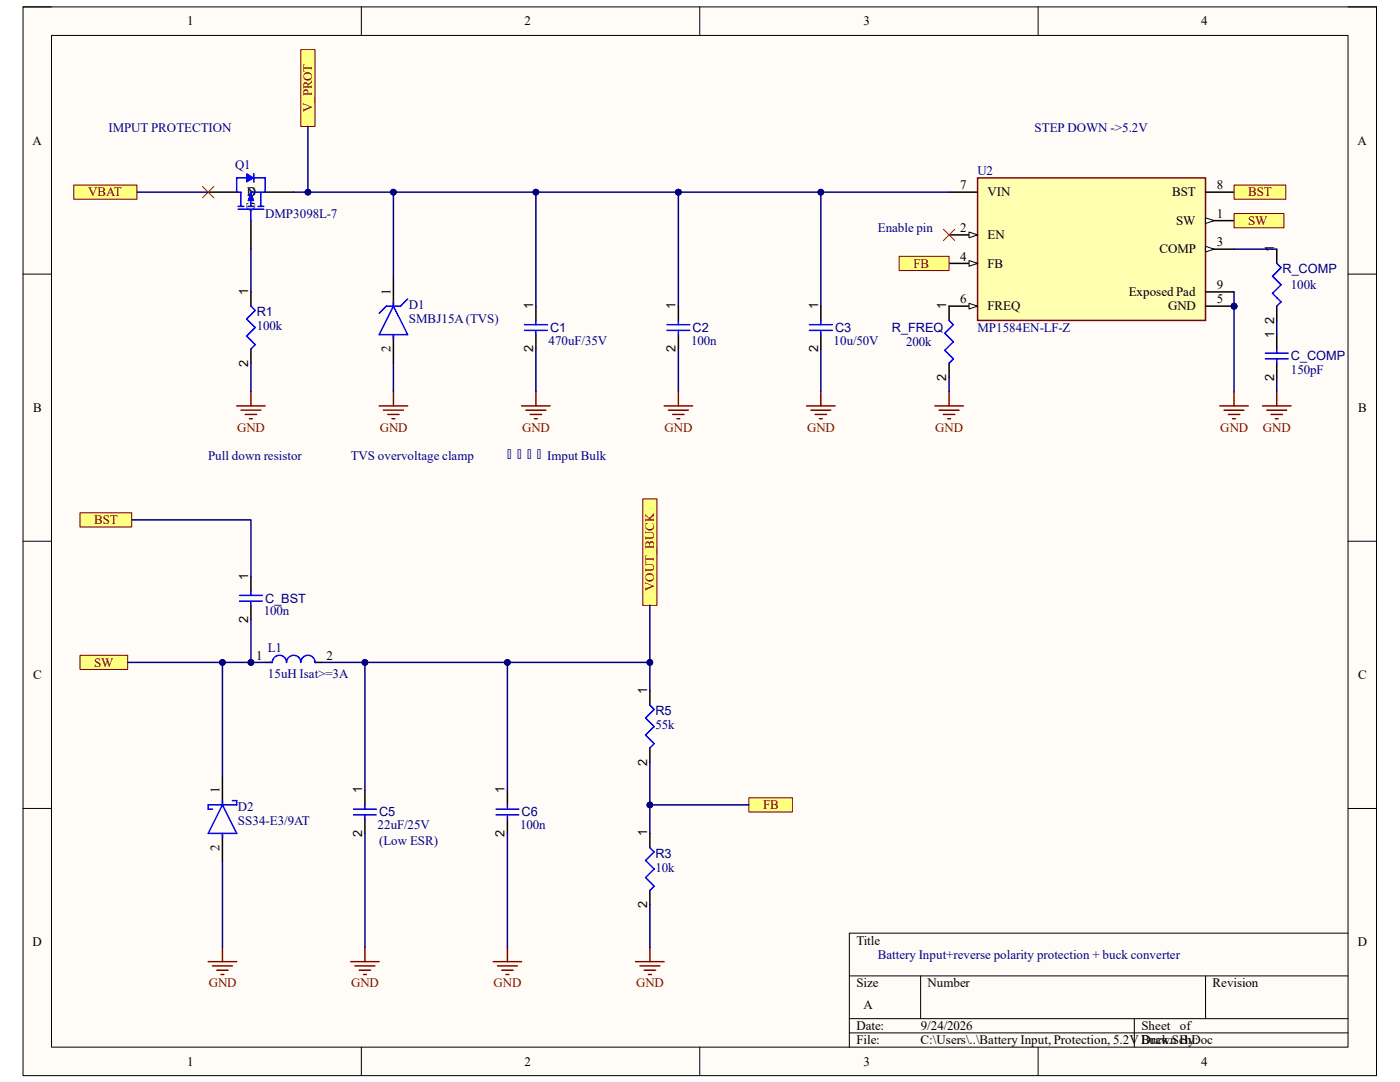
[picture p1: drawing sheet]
<svg xmlns="http://www.w3.org/2000/svg" width="279mm" height="216mm" viewBox="0 0 279 216" stroke-linecap="round" stroke-linejoin="round" font-family="sans-serif">
<path d="M4.6 1.4h270.1v213.2h-270.1z" fill-rule="evenodd" fill="#fffcf8"/>
<path d="M4.6 1.4h270.1v213.2h-270.1z" fill="none" stroke="#000" stroke-width=".2"/>
<path d="M10.3 7.1h258.7v201.8h-258.7z" fill-rule="evenodd" fill="#fffcf8"/>
<g fill="none" stroke="#000" stroke-width=".2">
<path d="M4.6 1.4h5.7M10.3 7.1h258.7v201.8h-258.7zM72.1 1.4v5.7M139.6 1.4v5.7M207.2 1.4v5.7M269 1.4h5.7v5.7M4.6 54.7h5.7M269 54.7h5.7M4.6 108h5.7M269 108h5.7M4.6 161.3h5.7M269 161.3h5.7"/>
<path d="M169.5 194.7h99.5M183.7 194.7v8.6M240.6 194.7v8.6M269 186.2h-99.5v22.7M72.1 208.9v5.7M139.6 208.9v5.7M169.5 203.3h99.5M169.5 206.1h99.5M207.2 208.9v5.7M226.4 203.3v5.6M274.7 208.9v5.7"/>
</g>
<path d="M14.7 36.9h12.6v2.9h-12.6z" fill-rule="evenodd" fill="#ffff80"/>
<path d="M14.7 36.9h12.6v2.9h-12.6z" fill="none" stroke="#800000" stroke-width=".2"/>
<path d="M41.5 38.3h5.7M52.9 38.3h5.7M50.1 44v5.7" fill="none" stroke="#000" stroke-width=".3"/>
<path d="M48.1 38.3v2.9M52.1 38.3v2.9M52.9 38.3h-2.8v2.9M47.5 41.8h5.1M47.5 41.2h1.2M49.5 41.2h1.1M50.1 41.8v2.2M51.5 41.2h1.1" fill="none" stroke="#00f" stroke-width=".3"/>
<path d="M50.1 38.3l.5 1.7h-1.1z" fill="#00f"/>
<path d="M50.1 38.3l.5 1.7h-1.1z" fill="none" stroke="#00f" stroke-width=".2"/>
<path d="M49.2 35.5h-2v2.8h.9M50.6 35.5h2.3v2.8M50.6 34.6v1.7" fill="none" stroke="#00f" stroke-width=".3"/>
<path d="M49.2 34.6l1.4 .9-1.4 .8z" fill="#00f"/>
<path d="M49.2 34.6l1.4 .9-1.4 .8z" fill="none" stroke="#00f" stroke-width=".2"/>
<path d="M50.1 58.2v2.9M78.5 55.4v5.7M50.1 69.6v2.9M78.5 66.8v5.7" fill="none" stroke="#000" stroke-width=".3"/>
<path d="M81.4 59.7l-1.5 1.4h-2.8l-1.4 1.4M50.1 61.1l.8 .8-1.7 1.7 1.7 1.8-1.7 1.7 1.7 1.7-.8 .8M78.5 61.1l2.9 5.7h-5.7zM78.5 60.2v.9M78.5 66.8v.8" fill="none" stroke="#00f" stroke-width=".3"/>
<g fill="none" stroke="#800000" stroke-width=".3">
<path d="M50.1 78.1v2.9M78.5 78.1v2.9M106.9 78.1v2.9M47.2 81h5.7M48.1 81.8h4M48.9 82.7h2.3M49.8 83.6h.6M75.7 81h5.7M76.5 81.8h4M77.4 82.7h2.3M78.2 83.6h.6M104.1 81h5.7"/>
<path d="M105 81.8h3.9M105.8 82.7h2.3M106.7 83.6h.5"/>
</g>
<path d="M60 9.9h2.9v15.3h-2.9z" fill-rule="evenodd" fill="#ffff80"/>
<path d="M60 9.9h2.9v15.3h-2.9z" fill="none" stroke="#800000" stroke-width=".2"/>
<path d="M135.4 61.1v2.8M135.4 66.8v2.8" fill="none" stroke="#000" stroke-width=".3"/>
<path d="M133.1 65.9h4.6M133.1 64.8h4.6M135.4 63.9v.9M135.4 65.9v.9" fill="none" stroke="#00f" stroke-width=".3"/>
<path d="M135.4 78.1v2.9M132.5 81h5.7M133.4 81.8h4M134.2 82.7h2.3M135.1 83.6h.6" fill="none" stroke="#800000" stroke-width=".3"/>
<circle cx="246.3" cy="61.1" r=".57" fill="#000080"/>
<circle cx="246.3" cy="61.1" r=".57" fill="none" stroke="#000080" stroke-width=".2"/>
<path d="M195.1 35.5h45.5v28.4h-45.5z" fill-rule="evenodd" fill="#ffffb0"/>
<path d="M195.1 35.5h45.5v28.4h-45.5z" fill="none" stroke="#800000" stroke-width=".3"/>
<path d="M189.4 38.3h5.7M240.6 38.3h5.7M240.6 49.7h5.7" fill="none" stroke="#000" stroke-width=".3"/>
<path d="M240.6 49.1l1.7 .6-1.7 .6z" fill="#f8fcff"/>
<path d="M240.6 49.1l1.7 .6-1.7 .6z" fill="none" stroke="#000" stroke-width=".2"/>
<path d="M189.4 46.9h5.7" fill="none" stroke="#000" stroke-width=".3"/>
<path d="M193.4 46.3l1.7 .6-1.7 .5z" fill="#f8fcff"/>
<path d="M193.4 46.3l1.7 .6-1.7 .5z" fill="none" stroke="#000" stroke-width=".2"/>
<path d="M189.4 52.6h5.7M240.6 58.3h5.7" fill="none" stroke="#000" stroke-width=".3"/>
<path d="M193.4 52l1.7 .6-1.7 .5z" fill="#f8fcff"/>
<path d="M193.4 52l1.7 .6-1.7 .5z" fill="none" stroke="#000" stroke-width=".2"/>
<path d="M189.4 61.1h5.7" fill="none" stroke="#000" stroke-width=".3"/>
<path d="M193.4 60.5l1.7 .6-1.7 .6z" fill="#f8fcff"/>
<path d="M193.4 60.5l1.7 .6-1.7 .6z" fill="none" stroke="#000" stroke-width=".2"/>
<path d="M240.6 44h5.7" fill="none" stroke="#000" stroke-width=".3"/>
<path d="M240.6 43.5l1.7 .5-1.7 .6z" fill="#f8fcff"/>
<path d="M240.6 43.5l1.7 .5-1.7 .6z" fill="none" stroke="#000" stroke-width=".2"/>
<path d="M240.6 61.1h5.7" fill="none" stroke="#000" stroke-width=".3"/>
<circle cx="246.3" cy="61.1" r=".57" fill="#000080"/>
<circle cx="246.3" cy="61.1" r=".57" fill="none" stroke="#000080" stroke-width=".2"/>
<path d="M163.8 78.1v2.9M246.3 78.1v2.9M161 81h5.7M161.8 81.8h4M162.7 82.7h2.3M163.5 83.6h.6M243.4 81h5.7M244.3 81.9h4M245.1 82.7h2.3M246 83.6h.6" fill="none" stroke="#800000" stroke-width=".3"/>
<path d="M163.8 61.1v2.8M163.8 66.8v2.8" fill="none" stroke="#000" stroke-width=".3"/>
<path d="M161.5 65.9h4.6M161.5 64.8h4.6M163.8 63.9v.9M163.8 65.9v.9" fill="none" stroke="#00f" stroke-width=".3"/>
<path d="M246.3 42.6h9.9v2.9h-9.9z" fill-rule="evenodd" fill="#ffff80"/>
<path d="M246.3 42.6h9.9v2.9h-9.9z" fill="none" stroke="#800000" stroke-width=".2"/>
<path d="M179.4 51.1h10v2.9h-10z" fill-rule="evenodd" fill="#ffff80"/>
<path d="M179.4 51.1h10v2.9h-10z" fill="none" stroke="#800000" stroke-width=".2"/>
<path d="M16 130.8h9.5v2.8h-9.5z" fill-rule="evenodd" fill="#ffff80"/>
<path d="M16 130.8h9.5v2.8h-9.5z" fill="none" stroke="#800000" stroke-width=".2"/>
<path d="M149.4 159.2h8.7v2.8h-8.7z" fill-rule="evenodd" fill="#ffff80"/>
<path d="M149.4 159.2h8.7v2.8h-8.7z" fill="none" stroke="#800000" stroke-width=".2"/>
<g fill="none" stroke="#000" stroke-width=".3">
<path d="M106.9 61.1v2.8M106.9 66.8v2.8M50.1 115.1v2.9M50.1 120.8v2.8M52.9 132.2h1.4M62.9 132.2h1.4M129.7 137.9v2.8M44.4 154.9v5.7M72.8 157.8v2.8M101.3 157.8v2.8M129.7 149.2v2.9M44.4 166.3v5.7"/>
<path d="M72.8 163.4v2.9M101.3 163.4v2.9M129.7 166.3v2.8M129.7 177.7v2.8"/>
</g>
<g fill="none" stroke="#00f" stroke-width=".3">
<path d="M104.7 65.9h4.5M104.7 64.8h4.5M106.9 63.9v.9M106.9 65.9v.9M47.8 119.9h4.6M47.8 118.8h4.6M50.1 118v.8M50.1 119.9v.9M53.8 132.2h.5a1.42 1.42 0 0 1 1.5-1.4 1.42 1.42 0 0 1 1.4 1.4 1.42 1.42 0 0 1 1.4-1.4 1.42 1.42 0 0 1 1.4 1.4 1.42 1.42 0 0 1 1.5-1.4 1.42 1.42 0 0 1 1.4 1.4h.3M44.4 159.8v.8M46.4 159.8h.8v.8h-5.6v.9h.8M129.7 140.7l.9 .9-1.8 1.7 1.8 1.7-1.8 1.7 1.8 1.7-.9 .8"/>
<path d="M44.4 160.6l2.8 5.7h-5.6zM44.4 166.3v.8M70.6 161.5h4.5M70.6 162.6h4.5M72.8 160.6v.9M72.8 162.6v.8M99 161.5h4.5M99 162.6h4.5M101.3 160.6v.9M101.3 162.6v.8M129.7 169.1l.9 .9-1.8 1.7 1.8 1.7-1.8 1.7 1.8 1.7-.9 .9"/>
</g>
<g fill="none" stroke="#800000" stroke-width=".3">
<path d="M189.4 78.1v2.9M186.6 81h5.7M187.4 81.9h4M188.3 82.7h2.2M189.1 83.6h.6M41.6 191.9h5.6M42.4 192.7h4M43.3 193.6h2.2M44.1 194.4h.6M44.4 189v2.9M70 191.9h5.7M70.8 192.7h4"/>
<path d="M71.7 193.6h2.3M72.5 194.4h.6M72.8 189v2.9M98.4 191.9h5.7M99.3 192.7h4M100.1 193.6h2.3M101 194.4h.5M101.3 189v2.9M126.9 191.9h5.6M127.7 192.7h4M128.6 193.6h2.2M129.4 194.4h.6"/>
<path d="M129.7 189v2.9"/>
</g>
<path d="M246.3 36.9h10.3v2.9h-10.3z" fill-rule="evenodd" fill="#ffff80"/>
<path d="M246.3 36.9h10.3v2.9h-10.3z" fill="none" stroke="#800000" stroke-width=".2"/>
<path d="M16 102.3h10.3v2.9h-10.3z" fill-rule="evenodd" fill="#ffff80"/>
<path d="M16 102.3h10.3v2.9h-10.3z" fill="none" stroke="#800000" stroke-width=".2"/>
<path d="M128.3 99.5h2.8v21.3h-2.8z" fill-rule="evenodd" fill="#ffff80"/>
<path d="M128.3 99.5h2.8v21.3h-2.8z" fill="none" stroke="#800000" stroke-width=".2"/>
<path d="M254.8 49.7v2.9M189.4 61.1v2.8M189.4 72.5v2.8M254.8 61.1v2.8M254.8 66.8v2.8M254.8 72.5v2.8" fill="none" stroke="#000" stroke-width=".3"/>
<path d="M254.8 52.6l.9 .8-1.7 1.7 1.7 1.7-1.7 1.7 1.7 1.7-.9 .9M189.4 63.9l.9 .9-1.7 1.7 1.7 1.7-1.7 1.7 1.7 1.7-.9 .9M252.5 71.6h4.6M252.5 70.5h4.6M254.8 69.6v.9M254.8 71.6v.9" fill="none" stroke="#00f" stroke-width=".3"/>
<path d="M254.8 78.1v2.9M252 81h5.7M252.8 81.9h4M253.7 82.7h2.2M254.5 83.6h.6" fill="none" stroke="#800000" stroke-width=".3"/>
<path d="M40.4 37.2l2.3 2.3M42.7 37.2l-2.3 2.3M188.3 45.7l2.2 2.3M190.5 45.7l-2.2 2.3" fill="none" stroke="#f00" stroke-width=".2"/>
<path d="M135.4 38.3v22.8M50.1 72.5v5.6M106.9 69.6v8.5" fill="none" stroke="#000080" stroke-width=".3"/>
<circle cx="135.4" cy="38.3" r=".57" fill="#000080"/>
<circle cx="135.4" cy="38.3" r=".57" fill="none" stroke="#000080" stroke-width=".2"/>
<path d="M135.4 38.3h54M135.4 69.6v8.5" fill="none" stroke="#000080" stroke-width=".3"/>
<circle cx="135.4" cy="38.3" r=".57" fill="#000080"/>
<circle cx="135.4" cy="38.3" r=".57" fill="none" stroke="#000080" stroke-width=".2"/>
<circle cx="163.8" cy="38.3" r=".57" fill="#000080"/>
<circle cx="163.8" cy="38.3" r=".57" fill="none" stroke="#000080" stroke-width=".2"/>
<path d="M163.8 69.6v8.5M25.5 132.2h27.4" fill="none" stroke="#000080" stroke-width=".3"/>
<circle cx="44.4" cy="132.2" r=".57" fill="#000080"/>
<circle cx="44.4" cy="132.2" r=".57" fill="none" stroke="#000080" stroke-width=".2"/>
<circle cx="50.1" cy="132.2" r=".57" fill="#000080"/>
<circle cx="50.1" cy="132.2" r=".57" fill="none" stroke="#000080" stroke-width=".2"/>
<path d="M64.3 132.2h8.5v25.6" fill="none" stroke="#000080" stroke-width=".3"/>
<circle cx="72.8" cy="132.2" r=".57" fill="#000080"/>
<circle cx="72.8" cy="132.2" r=".57" fill="none" stroke="#000080" stroke-width=".2"/>
<path d="M101.3 132.2v25.6M72.8 166.3v22.7" fill="none" stroke="#000080" stroke-width=".3"/>
<circle cx="101.3" cy="132.2" r=".57" fill="#000080"/>
<circle cx="101.3" cy="132.2" r=".57" fill="none" stroke="#000080" stroke-width=".2"/>
<path d="M72.8 132.2h56.9v5.7M101.3 166.3v22.7" fill="none" stroke="#000080" stroke-width=".3"/>
<circle cx="72.8" cy="132.2" r=".57" fill="#000080"/>
<circle cx="72.8" cy="132.2" r=".57" fill="none" stroke="#000080" stroke-width=".2"/>
<circle cx="101.3" cy="132.2" r=".57" fill="#000080"/>
<circle cx="101.3" cy="132.2" r=".57" fill="none" stroke="#000080" stroke-width=".2"/>
<circle cx="129.7" cy="132.2" r=".57" fill="#000080"/>
<circle cx="129.7" cy="132.2" r=".57" fill="none" stroke="#000080" stroke-width=".2"/>
<path d="M129.7 152.1v14.2" fill="none" stroke="#000080" stroke-width=".3"/>
<circle cx="129.7" cy="160.6" r=".57" fill="#000080"/>
<circle cx="129.7" cy="160.6" r=".57" fill="none" stroke="#000080" stroke-width=".2"/>
<path d="M129.7 160.6h19.7" fill="none" stroke="#000080" stroke-width=".3"/>
<circle cx="129.7" cy="160.6" r=".57" fill="#000080"/>
<circle cx="129.7" cy="160.6" r=".57" fill="none" stroke="#000080" stroke-width=".2"/>
<path d="M246.3 61.1v17M129.7 180.5v8.5" fill="none" stroke="#000080" stroke-width=".3"/>
<circle cx="246.3" cy="61.1" r=".57" fill="#000080"/>
<circle cx="246.3" cy="61.1" r=".57" fill="none" stroke="#000080" stroke-width=".2"/>
<path d="M50.1 123.6v8.6" fill="none" stroke="#000080" stroke-width=".3"/>
<circle cx="50.1" cy="132.2" r=".57" fill="#000080"/>
<circle cx="50.1" cy="132.2" r=".57" fill="none" stroke="#000080" stroke-width=".2"/>
<path d="M26.3 103.7h23.8v11.4M129.7 120.8v11.4" fill="none" stroke="#000080" stroke-width=".3"/>
<circle cx="129.7" cy="132.2" r=".57" fill="#000080"/>
<circle cx="129.7" cy="132.2" r=".57" fill="none" stroke="#000080" stroke-width=".2"/>
<path d="M106.9 38.3h28.5M246.3 49.7h8.5M189.4 75.3v2.8M254.8 63.9v2.9M254.8 75.3v2.8" fill="none" stroke="#000080" stroke-width=".3"/>
<circle cx="106.9" cy="38.3" r=".57" fill="#000080"/>
<circle cx="106.9" cy="38.3" r=".57" fill="none" stroke="#000080" stroke-width=".2"/>
<circle cx="135.4" cy="38.3" r=".57" fill="#000080"/>
<circle cx="135.4" cy="38.3" r=".57" fill="none" stroke="#000080" stroke-width=".2"/>
<path d="M61.5 25.2v13.1h45.4v22.8" fill="none" stroke="#000080" stroke-width=".3"/>
<circle cx="106.9" cy="38.3" r=".57" fill="#000080"/>
<circle cx="106.9" cy="38.3" r=".57" fill="none" stroke="#000080" stroke-width=".2"/>
<circle cx="78.5" cy="38.3" r=".57" fill="#000080"/>
<circle cx="78.5" cy="38.3" r=".57" fill="none" stroke="#000080" stroke-width=".2"/>
<circle cx="61.4" cy="38.3" r=".57" fill="#000080"/>
<circle cx="61.4" cy="38.3" r=".57" fill="none" stroke="#000080" stroke-width=".2"/>
<path d="M50.1 49.7v8.5M246.3 58.3v2.8" fill="none" stroke="#000080" stroke-width=".3"/>
<circle cx="246.3" cy="61.1" r=".57" fill="#000080"/>
<circle cx="246.3" cy="61.1" r=".57" fill="none" stroke="#000080" stroke-width=".2"/>
<path d="M78.5 72.5v5.6M44.4 132.2v22.7" fill="none" stroke="#000080" stroke-width=".3"/>
<circle cx="44.4" cy="132.2" r=".57" fill="#000080"/>
<circle cx="44.4" cy="132.2" r=".57" fill="none" stroke="#000080" stroke-width=".2"/>
<path d="M78.5 38.3v17.1M44.4 172v17" fill="none" stroke="#000080" stroke-width=".3"/>
<circle cx="78.5" cy="38.3" r=".57" fill="#000080"/>
<circle cx="78.5" cy="38.3" r=".57" fill="none" stroke="#000080" stroke-width=".2"/>
<path d="M58.6 38.3h2.9" fill="none" stroke="#000080" stroke-width=".3"/>
<circle cx="61.4" cy="38.3" r=".57" fill="#000080"/>
<circle cx="61.4" cy="38.3" r=".57" fill="none" stroke="#000080" stroke-width=".2"/>
<path d="M27.3 38.3h14.2M163.8 38.3v22.8" fill="none" stroke="#000080" stroke-width=".3"/>
<circle cx="163.8" cy="38.3" r=".57" fill="#000080"/>
<circle cx="163.8" cy="38.3" r=".57" fill="none" stroke="#000080" stroke-width=".2"/>
<g font-size="2.6">
<text x="37.4" y="5.1">1</text>
<text x="104.7" y="5.1">2</text>
<text x="172.3" y="5.1">3</text>
<text x="239.7" y="5.1">4</text>
<text x="6.5" y="28.9">A</text>
<text x="270.9" y="28.9">A</text>
<text x="49.2" y="39.2">D</text>
<text x="49.6" y="39.2">S</text>
<text x="191.6" y="37.8">7</text>
<text x="197.1" y="39.2">VIN</text>
<text x="233.9" y="39.2">BST</text>
<text x="242.9" y="37.8">8</text>
<text x="50.9" y="42" transform="rotate(-90 50.9 42)">G</text>
<text x="191.6" y="46.3">2</text>
<text x="197.1" y="47.7">EN</text>
<text x="234.7" y="44.9">SW</text>
<text x="242.9" y="43.5">1</text>
<text x="191.6" y="52">4</text>
<text x="197.1" y="53.4">FB</text>
<text x="231.4" y="50.5">COMP</text>
<text x="242.9" y="49.1">3</text>
<text x="77.9" y="58.8" transform="rotate(-90 77.9 58.8)">1</text>
<text x="225.3" y="59.1">Exposed Pad</text>
<text x="242.9" y="57.7">9</text>
<text x="191.6" y="60.5">6</text>
<text x="197.1" y="61.9">FREQ</text>
<text x="233.1" y="61.9">GND</text>
<text x="242.9" y="60.5">5</text>
<text x="77.9" y="70.2" transform="rotate(-90 77.9 70.2)">2</text>
<text x="6.6" y="82.2">B</text>
<text x="271.1" y="82.2">B</text>
<text x="51.1" y="131.6">1</text>
<text x="65.2" y="131.6">2</text>
<text x="6.6" y="135.5">C</text>
<text x="271.1" y="135.5">C</text>
<text x="43.8" y="158.3" transform="rotate(-90 43.8 158.3)">1</text>
<text x="43.8" y="169.8" transform="rotate(-90 43.8 169.8)">2</text>
<text x="6.5" y="188.8">D</text>
<text x="170.9" y="188.5">Title</text>
<text x="271" y="188.8">D</text>
<text x="170.9" y="197">Size</text>
<text x="185.1" y="197">Number</text>
<text x="242" y="197">Revision</text>
<text x="172.3" y="201.3">A</text>
<text x="170.9" y="205.5">Date:</text>
<text x="170.9" y="208.4">File:</text>
<text x="183.7" y="208.4">C:\Users\..\Battery Input, Protection, 5.2V Buck.SchDoc</text>
<text x="183.7" y="205.5">9/24/2026</text>
<text x="227.8" y="208.4">Drawn By:</text>
<text x="227.8" y="205.5">Sheet</text>
<text x="235.5" y="205.5">of</text>
<text x="37.4" y="212.6">1</text>
<text x="104.7" y="212.6">2</text>
<text x="172.3" y="212.6">3</text>
<text x="239.7" y="212.6">4</text>
</g>
<g font-size="2.6" fill="#800000">
<text x="62.3" y="22.4" transform="rotate(-90 62.3 22.4)">V_PROT</text>
<text x="17.6" y="39.2">VBAT</text>
<text x="249.1" y="39.2">BST</text>
<text x="249.1" y="44.9">SW</text>
<text x="182.3" y="53.4">FB</text>
<text x="47.3" y="86.1">GND</text>
<text x="75.8" y="86.1">GND</text>
<text x="104.2" y="86.1">GND</text>
<text x="132.6" y="86.1">GND</text>
<text x="161.1" y="86.1">GND</text>
<text x="186.6" y="86.1">GND</text>
<text x="243.5" y="86.1">GND</text>
<text x="252.1" y="86.1">GND</text>
<text x="18.8" y="104.6">BST</text>
<text x="130.6" y="117.9" transform="rotate(-90 130.6 117.9)">VOUT_BUCK</text>
<text x="18.8" y="133">SW</text>
<text x="152.3" y="161.5">FB</text>
<text x="41.7" y="197">GND</text>
<text x="70.1" y="197">GND</text>
<text x="98.5" y="197">GND</text>
<text x="127" y="197">GND</text>
</g>
<g font-size="2.6" fill="#000080">
<text x="21.6" y="26.4">IMPUT PROTECTION</text>
<text x="206.5" y="26.4">STEP DOWN -&gt;5.2V</text>
<text x="46.9" y="33.8">Q1</text>
<text x="195.1" y="34.9">U2</text>
<text x="52.9" y="43.5">DMP3098L-7</text>
<text x="175.2" y="46.3">Enable pin</text>
<text x="257.6" y="57.7">100k</text>
<text x="51.2" y="65.9">100k</text>
<text x="81.6" y="61.6">D1</text>
<text x="81.6" y="64.5">SMBJ15A (TVS)</text>
<text x="109.5" y="68.7">470uF/35V</text>
<text x="137.9" y="68.7">100n</text>
<text x="166.4" y="68.7">10u/50V</text>
<text x="180.8" y="69">200k</text>
<text x="195.1" y="66.2">MP1584EN-LF-Z</text>
<text x="257.6" y="74.7">150pF</text>
<text x="41.5" y="91.8">Pull down resistor</text>
<text x="70" y="91.8">TVS overvoltage clamp</text>
<text x="109.2" y="91.7">Imput Bulk</text>
<text x="52.6" y="122.8">100n</text>
<text x="53.5" y="130.2">L1</text>
<text x="53.5" y="135.3">15uH Isat&gt;=3A</text>
<text x="130.8" y="145.5">55k</text>
<text x="47.5" y="161.8">D2</text>
<text x="47.5" y="164.6">SS34-E3/9AT</text>
<text x="75.4" y="165.4">22uF/25V</text>
<text x="103.8" y="165.4">100n</text>
<text x="75.6" y="168.6">(Low ESR)</text>
<text x="130.8" y="174">10k</text>
<text x="175.2" y="191.3">Battery Input+reverse polarity protection + buck converter</text>
</g>
<g font-size="2.5">
<text x="254.3" y="50.3" transform="rotate(-90 254.3 50.3)">1</text>
<text x="49.5" y="58.8" transform="rotate(-90 49.5 58.8)">1</text>
<text x="106.4" y="61.6" transform="rotate(-90 106.4 61.6)">1</text>
<text x="134.8" y="61.6" transform="rotate(-90 134.8 61.6)">1</text>
<text x="163.3" y="61.6" transform="rotate(-90 163.3 61.6)">1</text>
<text x="188.8" y="61.6" transform="rotate(-90 188.8 61.6)">1</text>
<text x="254.3" y="64.6" transform="rotate(-90 254.3 64.6)">2</text>
<text x="106.4" y="70.3" transform="rotate(-90 106.4 70.3)">2</text>
<text x="134.8" y="70.3" transform="rotate(-90 134.8 70.3)">2</text>
<text x="163.3" y="70.3" transform="rotate(-90 163.3 70.3)">2</text>
<text x="254.3" y="67.4" transform="rotate(-90 254.3 67.4)">1</text>
<text x="49.5" y="73.2" transform="rotate(-90 49.5 73.2)">2</text>
<text x="188.8" y="76" transform="rotate(-90 188.8 76)">2</text>
<text x="254.3" y="76" transform="rotate(-90 254.3 76)">2</text>
<text x="49.5" y="115.7" transform="rotate(-90 49.5 115.7)">1</text>
<text x="49.5" y="124.3" transform="rotate(-90 49.5 124.3)">2</text>
<text x="129.2" y="138.4" transform="rotate(-90 129.2 138.4)">1</text>
<text x="129.2" y="152.8" transform="rotate(-90 129.2 152.8)">2</text>
<text x="72.3" y="158.3" transform="rotate(-90 72.3 158.3)">1</text>
<text x="100.7" y="158.3" transform="rotate(-90 100.7 158.3)">1</text>
<text x="72.3" y="167" transform="rotate(-90 72.3 167)">2</text>
<text x="100.7" y="167" transform="rotate(-90 100.7 167)">2</text>
<text x="129.2" y="166.9" transform="rotate(-90 129.2 166.9)">1</text>
<text x="129.2" y="181.2" transform="rotate(-90 129.2 181.2)">2</text>
</g>
<g font-size="2.5" fill="#000080">
<text x="255.9" y="54.6">R_COMP</text>
<text x="51.2" y="63.1">R1</text>
<text x="109.8" y="66.2">C1</text>
<text x="138.2" y="66.2">C2</text>
<text x="166.7" y="66.2">C3</text>
<text x="178" y="66.2">R_FREQ</text>
<text x="257.6" y="71.9">C_COMP</text>
<text x="52.9" y="120.2">C_BST</text>
<text x="130.8" y="142.7">R5</text>
<text x="75.6" y="162.9">C5</text>
<text x="104.1" y="162.9">C6</text>
<text x="130.8" y="171.2">R3</text>
</g>
</svg>
